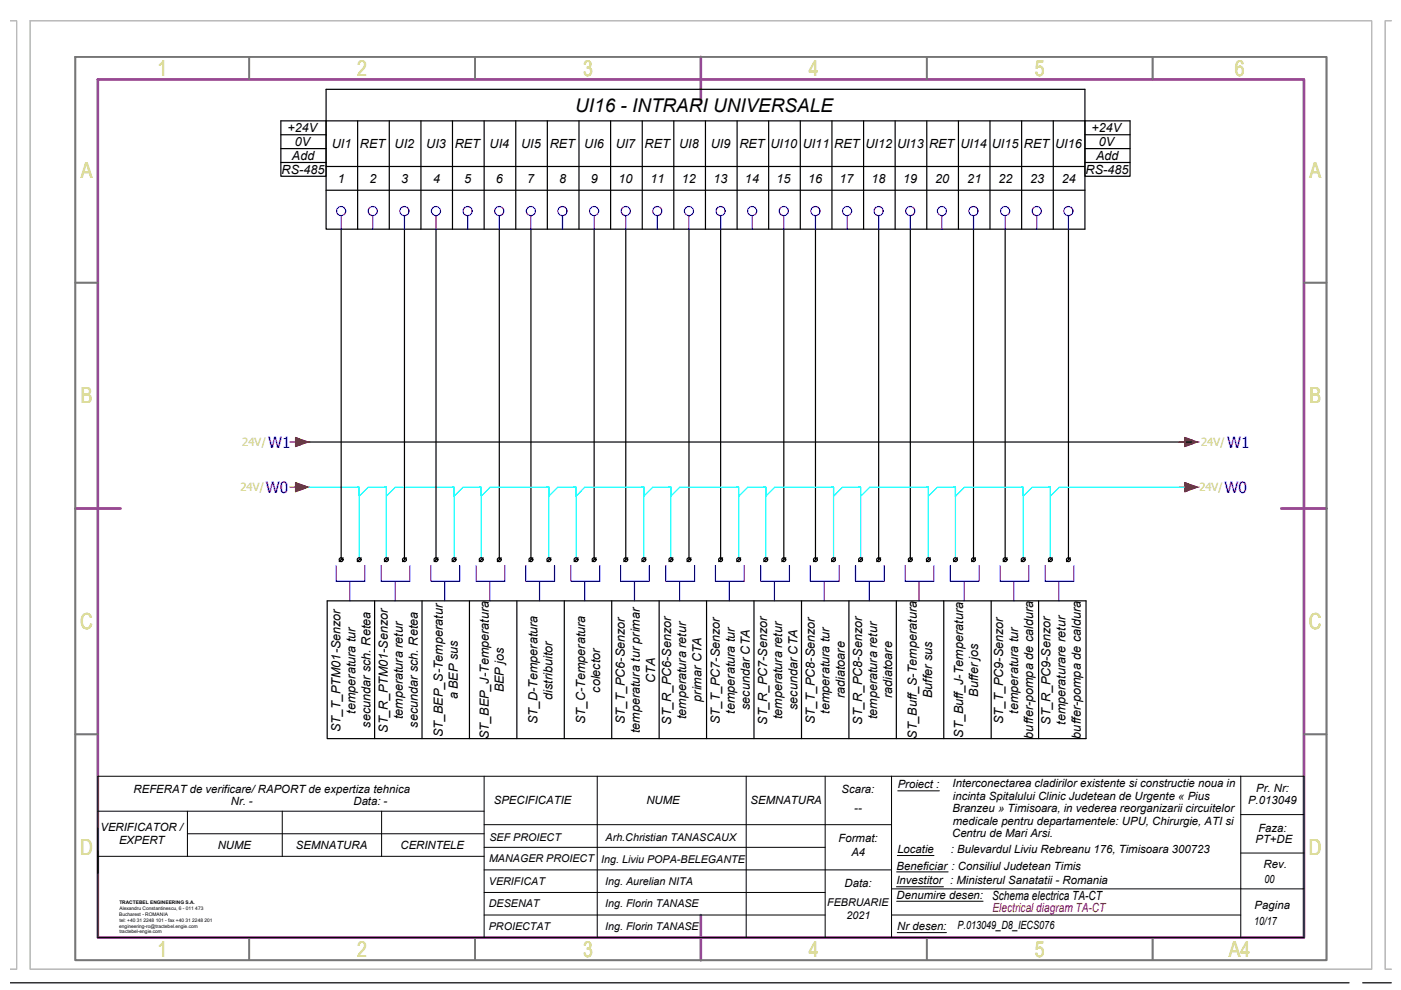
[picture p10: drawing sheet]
<svg xmlns="http://www.w3.org/2000/svg" width="297mm" height="210mm" viewBox="0 0 297 210" stroke-linecap="round" stroke-linejoin="round" font-family="sans-serif">
<!-- layer: CP_LINENORM -->
<path d="M2.1 4.4h1.4v201.1h-1.4M6.4 4.4h284.4v201.1h-284.4zM295 4.4h-1.3v201.1h1.3" fill="none" stroke="#bababa" stroke-width=".25"/>
<!-- layer: CP_FRAME -->
<path d="M20.8 16.8h255.7v182h-255.7zM148.6 12.1v9.5M16 107.8h9.6M271.7 107.8h9.5M148.6 194v9.6" fill="none" stroke="#954a95" stroke-width=".51"/>
<!-- layer: CP_FRREF -->
<g fill="none" stroke="#767676" stroke-width=".36">
<path d="M16 12.1h265.2v191.5h-265.2zM52.8 12.1v4.7M100.7 12.1v4.7M196.5 12.1v4.7M244.4 12.1v4.7M16 59.9h4.8M276.5 59.9h4.7M16 155.7h4.8M276.5 155.7h4.7M52.8 198.8v4.8M100.7 198.8v4.8M196.5 198.8v4.8"/>
<path d="M244.4 198.8v4.8"/>
</g>
<!-- layer: 0 -->
<g fill="none" stroke="#000" stroke-width=".25">
<path d="M69.1 18.9h160.9v29.7h-160.9zM59.5 28.6h9.6M59.5 31.5h9.6M59.5 34.5h9.6M69.1 25.6v11.8h-9.6v-11.8h180.1v11.8h-9.6v-11.8M69.1 35.3h160.9M75.8 25.6v23M82.5 25.6v23M89.2 25.6v23M95.9 25.6v23M102.6 25.6v23M109.4 25.6v23"/>
<path d="M116 25.6v23M122.8 25.6v23M129.5 25.6v23M136.2 25.6v23M142.9 25.6v23M149.6 25.6v23M156.3 25.6v23M163 25.6v23M169.7 25.6v23M176.4 25.6v23M183.1 25.6v23M189.8 25.6v23"/>
<path d="M196.5 25.6v23M203.2 25.6v23M209.9 25.6v23M216.6 25.6v23M223.3 25.6v23M230 28.6h9.6M230 31.5h9.6M230 34.5h9.6M69.1 40.3h160.9M72.3 48.6v70.1M85.8 48.6v70.1M92.4 48.6v70.1"/>
<path d="M105.9 48.6v70.1M112.6 48.6v70.1M126 48.6v70.1M132.7 48.6v70.1M146.1 48.6v70.1M152.8 48.6v70.1M166.2 48.6v70.1M172.9 48.6v70.1M186.3 48.6v70.1M193 48.6v70.1M206.4 48.6v70.1M213.1 48.6v70.1"/>
<path d="M226.5 48.6v70.1M65.3 93.7h187.4M72.8 118.3l-.9 .8M76.6 118.3l-.9 .8M82.3 118.3l-.8 .8M86.2 118.3l-.9 .8M92.9 118.3l-.9 .8M96.7 118.3l-.9 .8M102.5 118.3l-.9 .8M106.3 118.3l-.9 .8M113 118.3l-.9 .8M116.8 118.3l-.8 .8"/>
<path d="M122.6 118.3l-.9 .8M126.4 118.3l-.9 .8M133.1 118.3l-.8 .8M136.9 118.3l-.8 .8M142.7 118.3l-.9 .8M146.5 118.3l-.8 .8M153.2 118.3l-.8 .8M157 118.3l-.8 .8M162.8 118.3l-.9 .8M166.6 118.3l-.8 .8M173.3 118.3l-.8 .8M177.2 118.3l-.9 .8"/>
<path d="M182.9 118.3l-.9 .8M186.7 118.3l-.8 .8M193.4 118.3l-.8 .8M197.3 118.3l-.9 .8M203 118.3l-.8 .8M206.8 118.3l-.8 .8M213.5 118.3l-.8 .8M217.4 118.3l-.9 .8M223.1 118.3l-.8 .8M226.9 118.3l-.8 .8M2.1 208.4h283.9M288.9 208.4h6.1"/>
<circle cx="72.3" cy="118.7" r=".41"/>
<circle cx="76.2" cy="118.7" r=".41"/>
<circle cx="81.9" cy="118.7" r=".41"/>
<circle cx="85.7" cy="118.7" r=".41"/>
<circle cx="92.4" cy="118.7" r=".41"/>
<circle cx="96.3" cy="118.7" r=".41"/>
<circle cx="102" cy="118.7" r=".41"/>
<circle cx="105.9" cy="118.7" r=".41"/>
<circle cx="112.6" cy="118.7" r=".41"/>
<circle cx="116.4" cy="118.7" r=".41"/>
<circle cx="122.1" cy="118.7" r=".41"/>
<circle cx="126" cy="118.7" r=".41"/>
<circle cx="132.7" cy="118.7" r=".41"/>
<circle cx="136.5" cy="118.7" r=".41"/>
<circle cx="142.2" cy="118.7" r=".41"/>
<circle cx="146.1" cy="118.7" r=".41"/>
<circle cx="152.8" cy="118.7" r=".41"/>
<circle cx="156.6" cy="118.7" r=".41"/>
<circle cx="162.3" cy="118.7" r=".41"/>
<circle cx="166.2" cy="118.7" r=".41"/>
<circle cx="172.9" cy="118.7" r=".41"/>
<circle cx="176.7" cy="118.7" r=".41"/>
<circle cx="182.5" cy="118.7" r=".41"/>
<circle cx="186.3" cy="118.7" r=".41"/>
<circle cx="193" cy="118.7" r=".41"/>
<circle cx="196.8" cy="118.7" r=".41"/>
<circle cx="202.6" cy="118.7" r=".41"/>
<circle cx="206.4" cy="118.7" r=".41"/>
<circle cx="213.1" cy="118.7" r=".41"/>
<circle cx="216.9" cy="118.7" r=".41"/>
<circle cx="222.7" cy="118.7" r=".41"/>
<circle cx="226.5" cy="118.7" r=".41"/>
</g>
<!-- layer: EPLAN311 -->
<g fill="#f00" stroke="#f00" stroke-width=".21">
<path d="M62.7 92.8l2.6 .9h-2.6zM62.7 93.7v1l2.6-1z"/>
<path d="M62.7 102.3l2.6 1h-2.6zM62.7 103.3v1l2.6-1z"/>
<path d="M251.2 92.8l2.6 .9h-2.6zM251.2 93.7v1l2.6-1z"/>
<path d="M251.2 102.3l2.6 1h-2.6zM251.2 103.3v1l2.6-1z"/>
</g>
<g fill="none" stroke="#0ff" stroke-width=".25">
<path d="M65.3 103.3h10.7M75.7 103.3h.5v1.9l1.9-1.9h3.8v15.4M76.2 103.3v15.4M81.4 103.3h.5v1.9l1.9-1.9h12.5v15.4M95.8 103.3h.5v1.9l1.9-1.9h3.8v15.4M101.5 103.3h.5v1.9l1.9-1.9h12.5v1.9l1.9-1.9h3.8v15.4M115.9 103.3h.5v15.4M121.7 103.3h.4v1.9l1.9-1.9h12.5v1.9l1.9-1.9h3.8v15.4M136 103.3h.5v15.4M141.8 103.3h.4v1.9l2-1.9h12.4v1.9l1.9-1.9h3.9v15.4M156.1 103.3h.5v15.4M161.9 103.3h.5v1.9l1.9-1.9h12.4v1.9l1.9-1.9h3.9v15.4"/>
<path d="M176.2 103.3h.5v15.4M182 103.3h.5v1.9l1.9-1.9h12.4v1.9l2-1.9h3.8v15.4M196.3 103.3h.5v15.4M202.1 103.3h.5v1.9l1.9-1.9h12.4v1.9l2-1.9h3.8v15.4M216.5 103.3h.4v15.4M222.2 103.3h.5v1.9l1.9-1.9h26.6"/>
</g>
<path d="M61.5 93.7h1.2M62.7 92.8l2.6 .9-2.6 1zM250 93.7h1.2M251.2 92.8l2.6 .9-2.6 1zM61.5 103.3h1.2M62.7 102.3l2.6 1-2.6 1zM250 103.3h1.2M251.2 102.3l2.6 1-2.6 1z" fill="none" stroke="#f00" stroke-width=".25"/>
<!-- layer: 0 -->
<g fill="none" stroke="#00f" stroke-width=".25">
<path d="M71.3 119.9v3.4h6.1v-3.4M80.8 119.9v3.4h6.1v-3.4M91.4 119.9v3.4h6.1v-3.4M100.9 119.9v3.4h6.1v-3.4M111.5 119.9v3.4h6.1v-3.4M121 119.9v3.4h6.2v-3.4M131.6 119.9v3.4h6.1v-3.4M141.1 119.9v3.4h6.2v-3.4M151.7 119.9v3.4h6.1v-3.4M161.3 119.9v3.4h6.1v-3.4M171.8 119.9v3.4h6.1v-3.4M181.4 119.9v3.4h6.1v-3.4"/>
<path d="M191.9 119.9v3.4h6.1v-3.4M201.5 119.9v3.4h6.1v-3.4M212 119.9v3.4h6.1v-3.4M221.6 119.9v3.4h6.1v-3.4M74.2 123.3v4.1M83.8 123.3v4.1M94.3 123.3v4.1M103.9 123.3v4.1M114.4 123.3v4.1M124 123.3v4.1M134.5 123.3v4.1M144.1 123.3v4.1"/>
<path d="M154.6 123.3v4.1M164.2 123.3v4.1M174.7 123.3v4.1M184.3 123.3v4.1M194.8 123.3v4.1M204.4 123.3v4.1M215 123.3v4.1M224.5 123.3v4.1"/>
</g>
<!-- layer: EPLAN302 -->
<g fill="none" stroke="#00f" stroke-width=".25">
<path d="M72.3 45.7v2.9M79 45.7v2.9M85.8 45.7v2.9M92.4 45.7v2.9M99.2 45.7v2.9M105.9 45.7v2.9M112.6 45.7v2.9M119.3 45.7v2.9M126 45.7v2.9M132.7 45.7v2.9M139.4 45.7v2.9M146.1 45.7v2.9"/>
<path d="M152.8 45.7v2.9M159.5 45.7v2.9M166.2 45.7v2.9M172.9 45.7v2.9M179.6 45.7v2.9M186.3 45.7v2.9M193 45.7v2.9M199.7 45.7v2.9M206.4 45.7v2.9M213.1 45.7v2.9M219.8 45.7v2.9M226.5 45.7v2.9"/>
<circle cx="72.3" cy="44.7" r=".96"/>
<circle cx="79" cy="44.7" r=".96"/>
<circle cx="85.7" cy="44.7" r=".96"/>
<circle cx="92.4" cy="44.7" r=".96"/>
<circle cx="99.1" cy="44.7" r=".96"/>
<circle cx="105.9" cy="44.7" r=".96"/>
<circle cx="112.6" cy="44.7" r=".96"/>
<circle cx="119.2" cy="44.7" r=".96"/>
<circle cx="126" cy="44.7" r=".96"/>
<circle cx="132.7" cy="44.7" r=".96"/>
<circle cx="139.4" cy="44.7" r=".96"/>
<circle cx="146.1" cy="44.7" r=".96"/>
<circle cx="152.8" cy="44.7" r=".96"/>
<circle cx="159.5" cy="44.7" r=".96"/>
<circle cx="166.2" cy="44.7" r=".96"/>
<circle cx="172.9" cy="44.7" r=".96"/>
<circle cx="179.6" cy="44.7" r=".96"/>
<circle cx="186.3" cy="44.7" r=".96"/>
<circle cx="193" cy="44.7" r=".96"/>
<circle cx="199.7" cy="44.7" r=".96"/>
<circle cx="206.4" cy="44.7" r=".96"/>
<circle cx="213.1" cy="44.7" r=".96"/>
<circle cx="219.8" cy="44.7" r=".96"/>
<circle cx="226.5" cy="44.7" r=".96"/>
</g>
<!-- layer: E-RevizieVP -->
<g fill="none" stroke="#000" stroke-width=".25">
<path d="M69.4 127.4h160.9v29.2h-160.9zM79.4 127.4v29.2M89.5 127.4v29.2M99.5 127.4v29.2M109.6 127.4v29.2M119.6 127.4v29.2M129.7 127.4v29.2M139.7 127.4v29.2M149.8 127.4v29.2M159.9 127.4v29.2M169.9 127.4v29.2M180 127.4v29.2"/>
<path d="M190 127.4v29.2M200.1 127.4v29.2M210.1 127.4v29.2M220.2 127.4v29.2"/>
</g>
<!-- layer: c_cartus text -->
<g fill="none" stroke="#000" stroke-width=".21">
<path d="M20.8 175.5v9.6M20.8 172h81.8M39.7 172v9.6M39.7 176.8h62.9M59.8 172v9.6M80.9 172v9.6M102.6 174.9h86.4M102.6 179.7h72.3M102.6 164.6v34.2M126.6 164.6v34.2M158.2 164.6v34.2M174.9 164.6v34.2"/>
<path d="M189 164.6v34.2M190.3 167.7h8.9M263.1 164.6v34.2M263.1 172.7h13.4M276.5 164.6h-255.7v34.2h255.7M20.8 181.6h81.8M102.6 184.4h86.4M102.6 189.2h72.3M102.6 194h72.3M189 188.5h87.5M189 194h74.1M190.1 188h9.9"/>
<path d="M190.1 184.9h10.9M190.1 191.1h18.3M190.2 197.7h10.5M190.3 181.4h7.7M263.1 180.9h13.4"/>
</g>
<!-- layer: a_has_UPU -->
<path d="M276.5 164.6v34.2" fill="none" stroke="#000" stroke-width=".21"/>
<g font-size="4.7" fill="#dddd6e">
<text x="33.4" y="16.1">1</text>
<text x="75.7" y="16.1">2</text>
<text x="123.6" y="16.1">3</text>
<text x="171.5" y="16.1">4</text>
<text x="219.4" y="16.1">5</text>
<text x="261.8" y="16.1">6</text>
<text x="17.1" y="37.7">A</text>
<text x="277.6" y="37.7">A</text>
<text x="17.1" y="85.5">B</text>
<text x="277.6" y="85.5">B</text>
<text x="17" y="133.4">C</text>
<text x="277.5" y="133.4">C</text>
<text x="17" y="181.3">D</text>
<text x="277.5" y="181.3">D</text>
<text x="33.4" y="202.9">1</text>
<text x="75.7" y="202.9">2</text>
<text x="123.6" y="202.9">3</text>
<text x="171.5" y="202.9">4</text>
<text x="219.4" y="202.8">5</text>
<text x="260.5" y="202.9">A4</text>
</g>
<text font-size="4" x="122" y="23.7">UI16 - INTRARI UNIVERSALE</text>
<g font-size="3.3" fill="#00f">
<text x="56.9" y="94.9">W1</text>
<text x="260.2" y="94.9">W1</text>
<text x="56.3" y="104.5">W0</text>
<text x="259.6" y="104.5">W0</text>
</g>
<g font-size="2.7">
<text x="60.9" y="28.1">+24V</text>
<text x="231.4" y="28.1">+24V</text>
<text x="61.9" y="33.9">Add</text>
<text x="62.5" y="31">0V</text>
<text x="70.4" y="31.4">UI1</text>
<text x="76.3" y="31.4">RET</text>
<text x="83.7" y="31.4">UI2</text>
<text x="90.4" y="31.4">UI3</text>
<text x="96.4" y="31.4">RET</text>
<text x="103.8" y="31.4">UI4</text>
<text x="110.5" y="31.4">UI5</text>
<text x="116.6" y="31.4">RET</text>
<text x="123.9" y="31.4">UI6</text>
<text x="130.5" y="31.4">UI7</text>
<text x="136.7" y="31.4">RET</text>
<text x="144" y="31.4">UI8</text>
<text x="150.7" y="31.4">UI9</text>
<text x="156.8" y="31.4">RET</text>
<text x="163.4" y="31.4">UI10</text>
<text x="170.2" y="31.4">UI11</text>
<text x="176.9" y="31.4">RET</text>
<text x="183.5" y="31.4">UI12</text>
<text x="190.2" y="31.4">UI13</text>
<text x="197" y="31.4">RET</text>
<text x="203.6" y="31.4">UI14</text>
<text x="210.3" y="31.4">UI15</text>
<text x="217.1" y="31.4">RET</text>
<text x="223.7" y="31.4">UI16</text>
<text x="232.4" y="33.9">Add</text>
<text x="232.9" y="31">0V</text>
<text x="59.7" y="36.9">RS-485</text>
<text x="71.6" y="38.8">1</text>
<text x="78.3" y="38.8">2</text>
<text x="85.1" y="38.8">3</text>
<text x="91.8" y="38.8">4</text>
<text x="98.4" y="38.8">5</text>
<text x="105.1" y="38.8">6</text>
<text x="111.7" y="38.8">7</text>
<text x="118.5" y="38.8">8</text>
<text x="125.3" y="38.8">9</text>
<text x="131.1" y="38.8">10</text>
<text x="137.9" y="38.8">11</text>
<text x="144.5" y="38.8">12</text>
<text x="151.2" y="38.8">13</text>
<text x="158" y="38.8">14</text>
<text x="164.6" y="38.8">15</text>
<text x="171.3" y="38.8">16</text>
<text x="178" y="38.8">17</text>
<text x="184.7" y="38.8">18</text>
<text x="191.5" y="38.8">19</text>
<text x="198.3" y="38.8">20</text>
<text x="205.1" y="38.8">21</text>
<text x="211.7" y="38.8">22</text>
<text x="218.4" y="38.8">23</text>
<text x="225.1" y="38.8">24</text>
<text x="230.2" y="36.9">RS-485</text>
<text x="97.1" y="148.3" transform="rotate(-90 97.1 148.3)">a BEP sus</text>
<text x="106.9" y="146.8" transform="rotate(-90 106.9 146.8)">BEP jos</text>
<text x="117.2" y="148.4" transform="rotate(-90 117.2 148.4)">distribuitor</text>
<text x="127.2" y="146.9" transform="rotate(-90 127.2 146.9)">colector</text>
<text x="138.9" y="144.7" transform="rotate(-90 138.9 144.7)">CTA</text>
<text x="148.7" y="148.8" transform="rotate(-90 148.7 148.8)">primar CTA</text>
<text x="179.1" y="148" transform="rotate(-90 179.1 148)">radiatoare</text>
<text x="189.2" y="148" transform="rotate(-90 189.2 148)">radiatoare</text>
<text x="197.6" y="148.1" transform="rotate(-90 197.6 148.1)">Buffer sus</text>
<text x="207.4" y="147.7" transform="rotate(-90 207.4 147.7)">Buffer jos</text>
<text x="72.2" y="155.2" transform="rotate(-90 72.2 155.2)">ST_T_PTM01-Senzor</text>
<text x="75.4" y="151.3" transform="rotate(-90 75.4 151.3)">temperatura tur</text>
<text x="78.6" y="154.3" transform="rotate(-90 78.6 154.3)">secundar sch. Retea</text>
<text x="82.2" y="155.4" transform="rotate(-90 82.2 155.4)">ST_R_PTM01-Senzor</text>
<text x="85.4" y="152.5" transform="rotate(-90 85.4 152.5)">temperatura retur</text>
<text x="88.6" y="154.3" transform="rotate(-90 88.6 154.3)">secundar sch. Retea</text>
<text x="114" y="153.6" transform="rotate(-90 114 153.6)">ST_D-Temperatura</text>
<text x="124" y="153.6" transform="rotate(-90 124 153.6)">ST_C-Temperatura</text>
<text x="132.5" y="153.5" transform="rotate(-90 132.5 153.5)">ST_T_PC6-Senzor</text>
<text x="135.7" y="155.5" transform="rotate(-90 135.7 155.5)">temperatura tur primar</text>
<text x="142.3" y="153.7" transform="rotate(-90 142.3 153.7)">ST_R_PC6-Senzor</text>
<text x="145.5" y="152.5" transform="rotate(-90 145.5 152.5)">temperatura retur</text>
<text x="152.6" y="153.5" transform="rotate(-90 152.6 153.5)">ST_T_PC7-Senzor</text>
<text x="155.8" y="151.3" transform="rotate(-90 155.8 151.3)">temperatura tur</text>
<text x="159" y="150.5" transform="rotate(-90 159 150.5)">secundar CTA</text>
<text x="162.7" y="153.7" transform="rotate(-90 162.7 153.7)">ST_R_PC7-Senzor</text>
<text x="165.8" y="152.5" transform="rotate(-90 165.8 152.5)">temperatura retur</text>
<text x="169.1" y="150.5" transform="rotate(-90 169.1 150.5)">secundar CTA</text>
<text x="172.7" y="153.5" transform="rotate(-90 172.7 153.5)">ST_T_PC8-Senzor</text>
<text x="175.9" y="151.3" transform="rotate(-90 175.9 151.3)">temperatura tur</text>
<text x="182.8" y="153.7" transform="rotate(-90 182.8 153.7)">ST_R_PC8-Senzor</text>
<text x="186" y="152.5" transform="rotate(-90 186 152.5)">temperatura retur</text>
<text x="212.7" y="153.5" transform="rotate(-90 212.7 153.5)">ST_T_PC9-Senzor</text>
<text x="215.9" y="151.3" transform="rotate(-90 215.9 151.3)">temperatura tur</text>
<text x="222.7" y="153.7" transform="rotate(-90 222.7 153.7)">ST_R_PC9-Senzor</text>
<text x="225.9" y="153.7" transform="rotate(-90 225.9 153.7)">temperaturare retur</text>
<text x="93.9" y="156.3" transform="rotate(-90 93.9 156.3)">ST_BEP_S-Temperatur</text>
<text x="103.7" y="156.7" transform="rotate(-90 103.7 156.7)">ST_BEP_J-Temperatura</text>
<text x="194.4" y="156.6" transform="rotate(-90 194.4 156.6)">ST_Buff_S-Temperatura</text>
<text x="204.2" y="156.4" transform="rotate(-90 204.2 156.4)">ST_Buff_J-Temperatura</text>
<text x="219.1" y="156.6" transform="rotate(-90 219.1 156.6)">buffer-pompa de caldura</text>
<text x="229.1" y="156.6" transform="rotate(-90 229.1 156.6)">buffer-pompa de caldura</text>
<text x="210.3" y="190.7">Schema electrica TA-CT</text>
</g>
<text font-size="2.7" fill="#f00" x="210.4" y="193.3">Electrical diagram TA-CT</text>
<g font-size="2.4" fill="#a5dd6e">
<text x="51.4" y="94.6">24V/</text>
<text x="254.7" y="94.6">24V/</text>
<text x="51" y="104.2">24V/</text>
<text x="254.3" y="104.2">24V/</text>
</g>
<g font-size="2.4">
<text x="190.3" y="167.2">Proiect :</text>
<text x="202" y="166.9">Interconectarea cladirilor existente si constructie noua in</text>
<text x="266.3" y="167.8">Pr. Nr:</text>
<text x="28.3" y="168.1">REFERAT de verificare/ RAPORT de expertiza tehnica</text>
<text x="49" y="170.7">Nr. -</text>
<text x="74.9" y="170.7">Data: -</text>
<text x="104.7" y="170.4">SPECIFICATIE</text>
<text x="137" y="170.4">NUME</text>
<text x="159.1" y="170.4">SEMNATURA</text>
<text x="178.4" y="168.1">Scara:</text>
<text x="181.1" y="172.1">--</text>
<text x="202" y="172.2">Branzeu » Timisoara, in vederea reorganizarii circuitelor</text>
<text x="202" y="169.6">incinta Spitalului Clinic Judetean de Urgente « Pius</text>
<text x="264.6" y="170.5">P.013049</text>
<text x="21.3" y="176.3">VERIFICATOR /</text>
<text x="25.2" y="178.9">EXPERT</text>
<text x="46.2" y="180">NUME</text>
<text x="62.7" y="180">SEMNATURA</text>
<text x="84.9" y="180">CERINTELE</text>
<text x="177.8" y="178.5">Format:</text>
<text x="201.9" y="177.5">Centru de Mari Arsi.</text>
<text x="202" y="174.9">medicale pentru departamentele: UPU, Chirurgie, ATI si</text>
<text x="266.2" y="178.7">PT+DE</text>
<text x="266.8" y="176.4">Faza:</text>
<text x="180.5" y="181.4">A4</text>
<text x="190.1" y="184.4">Beneficiar : Consiliul Judetean Timis</text>
<text x="190.3" y="180.9">Locatie</text>
<text x="201.6" y="180.9">: Bulevardul Liviu Rebreanu 176, Timisoara 300723</text>
<text x="267.9" y="184.1">Rev.</text>
<text x="179.1" y="188.1">Data:</text>
<text x="190.1" y="187.5">Investitor : Ministerul Sanatatii - Romania</text>
<text x="190.1" y="190.6">Denumire desen:</text>
<text x="268.1" y="187.1">00</text>
<text x="190.2" y="197.2">Nr desen:</text>
<text x="203" y="196.9">P.013049_D8_IECS076</text>
<text x="265.9" y="196">10/17</text>
<text x="266" y="192.6">Pagina</text>
</g>
<g font-size="2.3">
<text x="103.8" y="178.3">SEF PROIECT</text>
<text x="128.4" y="178.3">Arh.Christian TANASCAUX</text>
<text x="103.7" y="182.8">MANAGER PROIECT</text>
<text x="127.5" y="182.9">Ing. Liviu POPA-BELEGANTE</text>
<text x="103.7" y="187.6">VERIFICAT</text>
<text x="128.3" y="187.6">Ing. Aurelian NITA</text>
<text x="103.6" y="192.3">DESENAT</text>
<text x="103.6" y="197.1">PROIECTAT</text>
<text x="128.3" y="192.4">Ing. Florin TANASE</text>
<text x="128.3" y="197.2">Ing. Florin TANASE</text>
<text x="175.4" y="192">FEBRUARIE</text>
<text x="179.5" y="194.7">2021</text>
</g>
<g font-size="1">
<text x="25.3" y="191.6">TRACTEBEL ENGINEERING S.A.</text>
<text x="25.3" y="194.1">Bucharest - ROMANIA</text>
<text x="25.3" y="196.7">engineering-ro@tractebel.engie.com</text>
<text x="25.3" y="195.4">tel: +40 31 2248 101 - fax +40 31 2248 201</text>
<text x="25.3" y="197.9">tractebel-engie.com</text>
<text x="25.3" y="192.9">Alexandru Constantinescu, 6 - 011 473</text>
</g>
</svg>
